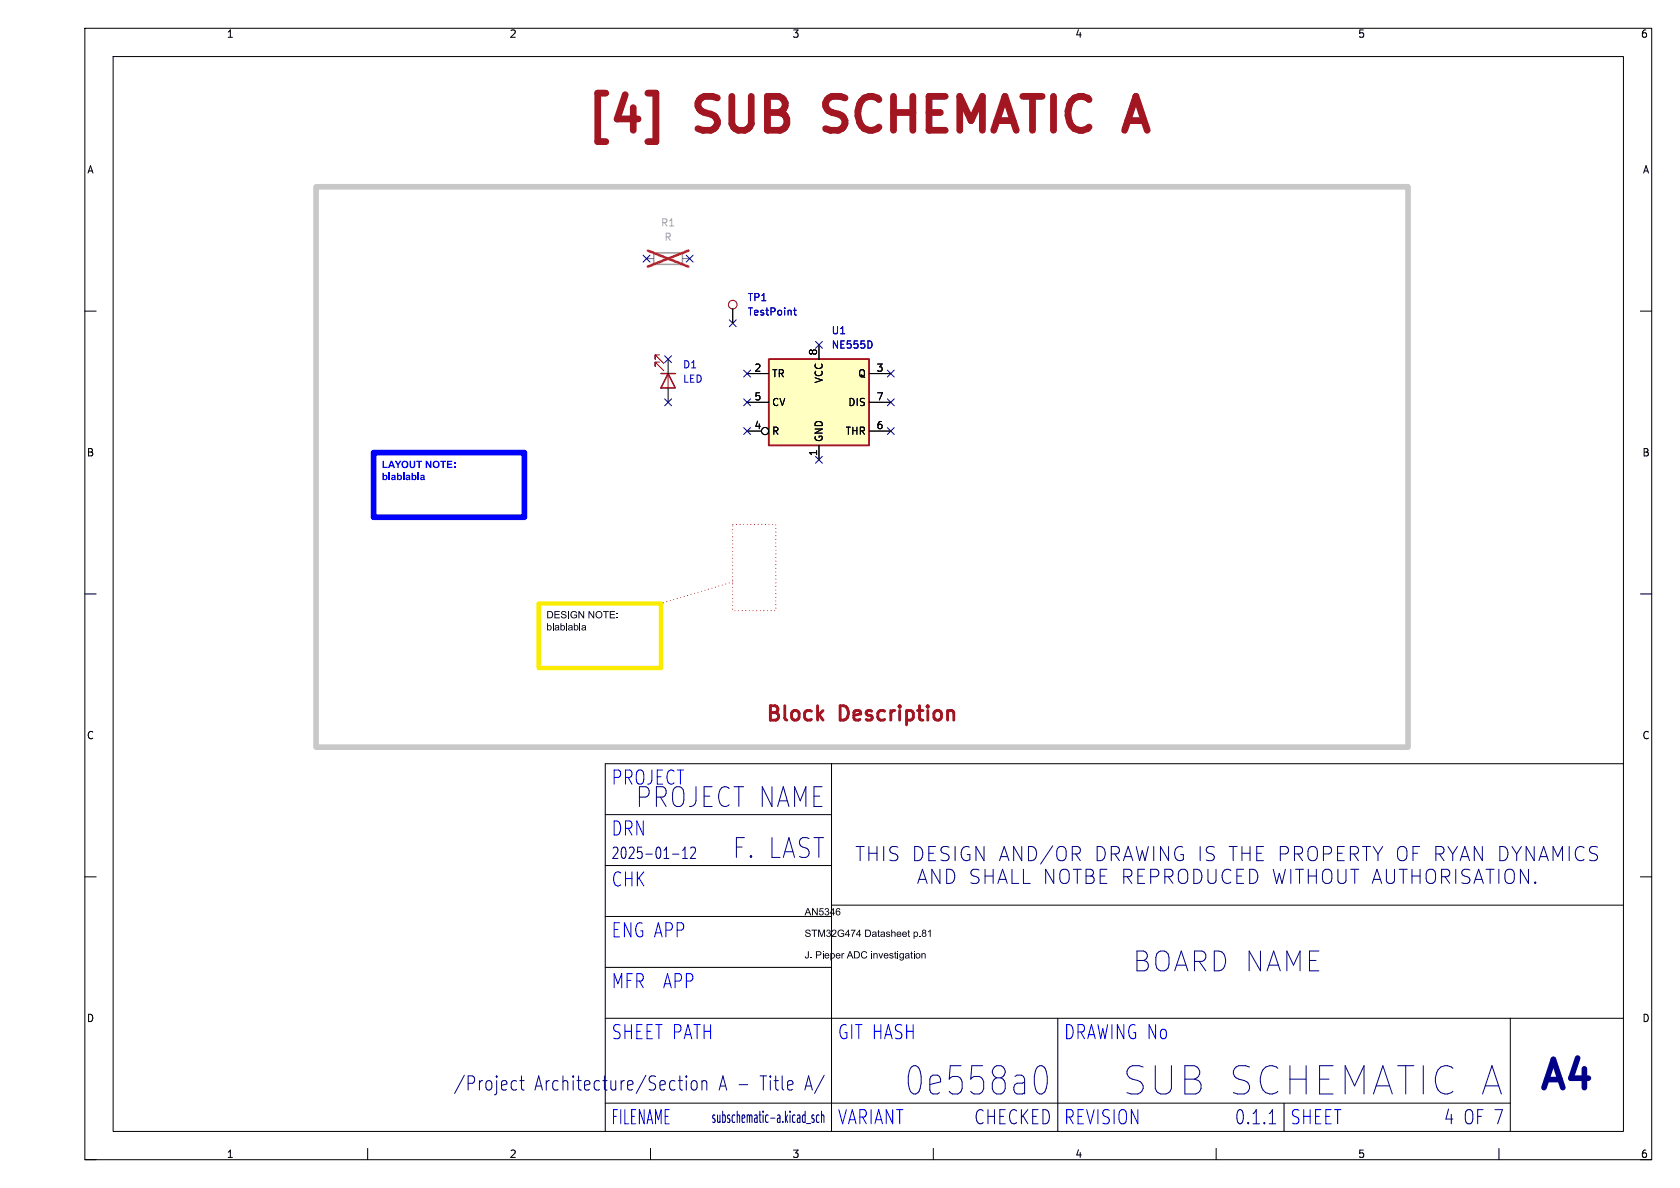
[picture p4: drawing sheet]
<svg xmlns="http://www.w3.org/2000/svg" width="297mm" height="210mm" viewBox="0 0 297 210" stroke-linecap="round" stroke-linejoin="round" font-family="sans-serif">
<g fill="none" stroke="#000" stroke-width=".18">
<path d="M15 5h277v200h-277zM20 10h267v190h-267zM15 55h2M129.5 54.6v2.6M290 55h2M118.1 63.5v2.5M118.1 68.6v2.5M15 105h2M290 105h2M147 135v65M287 135h-180v65M15 155h2"/>
<path d="M107 153h40M107 144h40M107 171h40M107 162h40M147 160h140M107 195h160M107 180h180M187 180v20M227 195v5M267 180v20M15 205h2M65 203v2"/>
<path d="M115 203v2M165 203v2M215 203v2M265 203v2M290 205h2"/>
</g>
<g fill="none" stroke="#00007f" stroke-width=".18">
<path d="M118.9 151h1.1M120.7 151.8h.8M120.7 150.3l.4-.5v2M122.1 149.9l.2-.1h.4l.2 .1 .1 .4-.1 .3-.9 1.2h1M151.3 149.6h1.5M152.1 149.6v2.5M153.6 149.6v2.5M155 149.6v2.5M156.2 149.6v2.5M158.7 149.8l-.9-.2a.6 .6 0 0 0-.5 .5 .6 .6 0 0 0 .2 .6M162.2 156.2l.9-2.5 .8 2.5M163.1 150.7a1.09 1.09 0 0 0-1.4-1.1v2.5"/>
<path d="M165.4 149.6h-1.2v2.5M166.2 153.7v2.5l-1.5-2.5v2.5M167.4 153.7v2.5l.9-.2 .4-.4M167.8 149.8l-1-.2a.6 .6 0 0 0-.4 .5 .6 .6 0 0 0 .2 .6M168.8 149.6v2.5M171.3 149.8a.96 .96 0 0 0-1 0 .96 .96 0 0 0-.4 .9M173.1 155.7l-.5 .5-1-.2M174 149.6v2.5l-1.5-2.5v2.5M174.1 153.7v2.5M175.6 153.7v2.5M176.4 156.2l.8-2.5 .9 2.5M176.7 152.1l.8-2.5 .9 2.5"/>
<path d="M178.9 153.7v2.5h1.2M180.6 149.6v2.5l-1.4-2.5v2.5M180.9 153.7v2.5h1.2M183.3 150.7a1.09 1.09 0 0 0-1.5-1.1v2.5M186.1 149.5l-2.1 3.2M186.3 153.7v2.5l-1.4-2.5v2.5M186.8 151.3v-.8a.83 .83 0 0 1 .9-.9 .83 .83 0 0 1 .8 .9v.8M187.4 155.3a.83 .83 0 0 0 .8 .9 .83 .83 0 0 0 .8-.9M190.5 153.7v2.5M190.9 150.7a.68 .68 0 0 0-.4-1.1h-.9v2.5M192 153.7v2.5h1l.4-.5M194.5 153.7v2.5h1.2"/>
<path d="M195.4 150.7a1.09 1.09 0 0 0-1.4-1.1v2.5M197.7 150.8a.68 .68 0 0 0 .2-.6 .68 .68 0 0 0-.5-.6h-.9v2.5M198.6 152.1l.8-2.5 .9 2.5M198.7 153.7v2.5M199.3 155l.8 1.2M200.9 149.6l.6 2.5 .4-1.7 .5 1.7 .6-2.5M201.2 153.7v2.5h1.2M203.4 153.7v2.5M204 149.6v2.5M205.9 153.7v2.5M206.5 155l.9 1.2M206.6 149.6v2.5l-1.4-2.5v2.5"/>
<path d="M208.4 154a.84 .84 0 0 1 1-.3 .84 .84 0 0 1 .6 .8v.8a.83 .83 0 0 1-.9 .9 .83 .83 0 0 1-.8-.9zM209.1 149.8a.96 .96 0 0 0-1 0 .96 .96 0 0 0-.4 .9 1.06 1.06 0 0 0 .2 1.1 1.06 1.06 0 0 0 1.2 .2l.1-.1v-.8h-.5M211 153.7a1.32 1.32 0 0 1 1.5 .8 1.32 1.32 0 0 1-.5 1.5l-1 .2zM212.2 149.6v2.5M213.5 153.7v2l.5 .5 .7-.2 .3-.3v-2M214.7 149.8l-1-.2a.61 .61 0 0 0-.5 .6 .61 .61 0 0 0 .5 .6 .91 .91 0 0 1 1 .6 .64 .64 0 0 1-.5 .7l-.9-.1M217.3 149.6h1.4M217.6 153.9a.93 .93 0 0 0-1.1-.1 .93 .93 0 0 0-.5 .9 1.06 1.06 0 0 0 .3 1.2 1.06 1.06 0 0 0 1.2 .1l.1-.1M218 149.6v2.5M218.7 154.9h.8M219.6 149.6v2.5M219.6 150.8h1.4"/>
<path d="M219.9 153.7h-1.2v2.5h1.2M220.9 153.7a1.32 1.32 0 0 1 1.5 .8 1.32 1.32 0 0 1-.5 1.5l-1 .2zM221 149.6v2.5M222.2 150.8h.8M223.4 149.6h-1.2v2.5h1.2M225.1 153.7l.6 2.5 .5-1.8 .4 1.8 .6-2.5M226.3 151h1a.68 .68 0 0 0 .5-.7 .68 .68 0 0 0-.5-.7h-1v2.5M228.2 153.7v2.5M228.8 151h1a.68 .68 0 0 0 .5-.7 .68 .68 0 0 0-.5-.7h-1v2.5M229 153.7h1.5M229.4 151l.9 1.1M229.7 153.7v2.5"/>
<path d="M231.3 154.9h1.4M231.3 153.7v2.5M231.6 149.8a.83 .83 0 0 1 .9-.1 .83 .83 0 0 1 .4 .8v.8a.83 .83 0 0 1-.8 .9 .83 .83 0 0 1-.9-.9v-.8l.1-.5zM232.7 153.7v2.5M233.9 154a.84 .84 0 0 1 1-.3 .84 .84 0 0 1 .6 .8v.8a.83 .83 0 0 1-.9 .9 .83 .83 0 0 1-.8-.9zM234 151h.9a.68 .68 0 0 0 .5-.7 .68 .68 0 0 0-.5-.7h-.9v2.5M236.5 150.8h.8M236.5 153.7v2l.1 .2 .4 .3h.5l.5-.5M237.7 149.6h-1.2v2.5h1.2M239.5 153.7v2.5M240 150.7a.68 .68 0 0 0-.3-1.1h-1v2.5M240.9 149.6h1.4"/>
<path d="M241.6 149.6v2.5M242.6 156.2l.8-2.5 .9 2.5M242.8 149.6l.8 1.4 .8-1.4M245.1 155.7l.5 .5 .7-.2 .2-.3M247.1 151.3v-.8a.83 .83 0 0 1 .8-.9 .83 .83 0 0 1 .8 .9v.8M248.1 153.7v2.5M249.6 154.9h1.4M249.6 153.7v2.5M249.8 150.8h.8M251 149.6h-1.2v2.5M251 153.7v2.5M252.1 155.3a.83 .83 0 0 0 .9 .9 .83 .83 0 0 0 .8-.9"/>
<path d="M254.9 153.7v2.5M255.2 150.7a.68 .68 0 0 0-.4-1.1h-1v2.5M255.5 155l.8 1.2M256 149.6l.8 1.4 .9-1.4M257.4 153.7v2.5M258.1 152.1l.9-2.5 .8 2.5M259.9 155.7l-.5 .5-1-.2M260.6 156.2l.8-2.5 .8 2.5M262.1 149.6v2.5l-1.5-2.5v2.5M262.7 153.7h1.4M263.4 153.7v2.5M265 153.7v2.5"/>
<path d="M266 155.3a.83 .83 0 0 0 .9 .9 .83 .83 0 0 0 .8-.9M266.6 150.7a1.09 1.09 0 0 0-1.4-1.1v2.5M267.3 149.6l.8 1.4 .9-1.4M270.2 153.7v2.5l-1.4-2.5v2.5M271.2 149.6v2.5l-1.4-2.5v2.5M271.4 155.9l.1 .1-.1 .2M271.4 155.9l-.1 .1 .1 .2M271.4 155.9v.3M272.1 152.1l.8-2.5 .8 2.5M274.6 152.1v-2.5l.8 1.8 .8-1.8v2.5M277.4 149.6v2.5M280 149.9a.93 .93 0 0 0-1-.1 .93 .93 0 0 0-.5 .9"/>
<path d="M282.4 149.8l-.9-.2a.6 .6 0 0 0-.5 .5 .6 .6 0 0 0 .2 .6M90.8 191l.5 .1M91.3 192.6l-.5 .1M91.9 191h.8M92.2 190.2v2.1l.1 .3 .4 .1M119.9 191h.8M120.3 192.6l.4 .1M121.3 190.2v.2M121.3 191v1.7M121.3 190.2l-.1 .1 .1 .1M121.3 190.2l.1 .1-.1 .1M122.4 191.1l.2-.1a.55 .55 0 0 1 .6 .5v.7a.52 .52 0 0 1-.5 .5 .52 .52 0 0 1-.5-.5v-.7z"/>
<path d="M124.1 191.3l.3-.3 .5 .1v1.6M124.1 191v1.7M142.6 198.6h.7M143.9 197.2l-.1-.1a.39 .39 0 0 0-.3 .4 .39 .39 0 0 0 .4 .4v.4l-.1 .1-.3-.1M144.8 197.2l-.3-.1-.2 .4 .1 .8 .1 .1 .3-.1M145.2 197.3l.2-.2 .2 .1 .1 1.2M145.2 196.4v2M183.8 188.4a1.06 1.06 0 0 1 1.1 .9 4.7 4.7 0 0 1-.3 3.8l-.4 .3h-.4M224.4 198.7h1.1"/>
</g>
<g fill="none" stroke="#840000" stroke-width=".18">
<path d="M116.6 62.7h-.8v.8v-.8l1.5 1.6M116.6 64h-.8v.8v-.8l1.5 1.5M118.1 66v2.6"/>
<circle cx="129.5" cy="53.8" r=".76"/>
</g>
<path d="M116.8 66h2.6M118.1 66l1.3 2.6h-2.6z" fill="none" stroke="#840000" stroke-width=".25"/>
<path d="M140.3 54.9h.5M140.5 54.4v1.1l.3 .2" fill="none" stroke="#0000c2" stroke-width=".18"/>
<path d="M115.6 44.7h5v2h-5z" fill="none" stroke="#9c9b98" stroke-width=".25"/>
<path d="M114.3 45.7h1.3M120.6 45.7h1.3" fill="none" stroke="#7a7a77" stroke-width=".18"/>
<path d="M114.5 44.3l7.2 2.8M121.7 44.3l-7.2 2.8" fill="none" stroke="#e12e31" stroke-width=".46"/>
<path d="M135.9 63.5h17.8v15.2h-17.8z" fill="#ffffc2"/>
<path d="M135.9 63.5h17.8v15.2h-17.8z" fill="none" stroke="#840000" stroke-width=".25"/>
<g fill="none" stroke="#000" stroke-width=".18">
<path d="M132.1 66h3.8M132.1 71.1h3.8M132.1 76.2h2.5M144.8 61v2.5M144.8 78.7v2.6M153.7 66h3.8M153.7 71.1h3.8M153.7 76.2h3.8"/>
<circle cx="135.3" cy="76.2" r=".63"/>
</g>
<path d="M154.1 60.6v.6" fill="none" stroke="#0000c2" stroke-width=".18"/>
<path d="M129.5 102.9l-12.7 3.8" fill="none" stroke="#f00" stroke-width=".18" stroke-dasharray="0 .6"/>
<g fill="none" stroke="#000084" stroke-width=".18">
<path d="M113.7 45.1l1.2 1.2M114.9 45.1l-1.2 1.2M121.3 45.1l1.2 1.2M122.5 45.1l-1.2 1.2M128.9 56.5l1.2 1.3M130.1 56.5l-1.2 1.3M117.5 62.9l1.2 1.2M117.5 70.5l1.2 1.2M118.7 62.9l-1.2 1.2M118.7 70.5l-1.2 1.2M131.5 65.4l1.2 1.2M131.5 75.6l1.2 1.2"/>
<path d="M131.5 70.5l1.2 1.2M132.7 65.4l-1.2 1.2M132.7 75.6l-1.2 1.2M132.7 70.5l-1.2 1.2M144.2 60.4l1.2 1.2M145.4 60.4l-1.2 1.2M156.9 75.6l1.2 1.2M156.9 70.5l1.2 1.2M156.9 65.4l1.2 1.2M158.1 75.6l-1.2 1.2M158.1 70.5l-1.2 1.2M158.1 65.4l-1.2 1.2"/>
<path d="M144.2 80.7l1.2 1.2M145.4 80.7l-1.2 1.2"/>
</g>
<path d="M114.5 16.5h1.5v8.5h-1.5M198.8 23l2-6 2 6M199.4 21.3h2.8" fill="none" stroke="#a21622" stroke-width="1.2"/>
<path d="M95.2 106.7h21.6v11.4h-21.6z" fill="none" stroke="#faec00" stroke-width=".8"/>
<g fill="#000">
<path d="M96.7 110.2h.2v.4a.42 .42 0 0 1 .6 .4 .42 .42 0 0 1-.6 .3v.1h-.2v-.4h.2a.29 .29 0 0 0 .3 .3 .29 .29 0 0 0 .1-.5l-.2-.2-.2 .4h-.2zM96.7 108h.5a.64 .64 0 0 1 .6 .7 .64 .64 0 0 1-.6 .6h-.5v-.1h.5a.49 .49 0 0 0 .4-.5 .49 .49 0 0 0-.4-.5h-.3v1h-.2zM97.7 110.2h.2v1.2h-.2zM98 108h.9v.2h-.7v.4h.7v.1h-.7v.5h.8v.1h-1zM98.2 110.6l.2-.1a.38 .38 0 0 1 .4 .1 .38 .38 0 0 1 0 .4l.1 .4-.2-.1-.4 .2-.2-.2-.1-.1 .6 .1 .1-.3-.7 .2a.48 .48 0 0 1 .7-.3l-.2-.3-.4 .2zM99.3 108.1h.6l.2 .2-.1 .1a.27 .27 0 0 0-.4-.3 .27 .27 0 0 0-.2 .4l.3 .1a.43 .43 0 0 1 .4 .5 .43 .43 0 0 1-.7 .2l-.2-.3 .1-.1a.33 .33 0 0 0 .3 .3 .33 .33 0 0 0 .4-.3l-.7-.3zM99.1 110.2h.1v.4a.42 .42 0 0 1 .7 .4 .42 .42 0 0 1-.7 .3v.1h-.1v-.4h.1a.29 .29 0 0 0 .4 .3 .29 .29 0 0 0 .1-.5l-.3-.2-.2 .4h-.1zM100.1 110.2h.1v1.2h-.1zM100.4 108h.2v1.3h-.2zM100.5 110.6l.2-.1a.4 .4 0 0 1 .4 .1 .4 .4 0 0 1 .1 .4l.1 .4-.2-.1-.4 .2-.3-.2v-.1l.5 .1 .2-.3-.7 .2a.48 .48 0 0 1 .7-.3l-.2-.3-.5 .2zM101 108.2l.7-.2 .2 .2 .1 .2h-.2a.49 .49 0 0 0-.6-.1 .49 .49 0 0 0-.1 .7 .49 .49 0 0 0 .7 .1l.1-.3h-.4v-.1h.5v.4a.69 .69 0 0 1-1 .1 .69 .69 0 0 1 0-1zM101.5 110.2h.1v.4a.42 .42 0 0 1 .7 .4 .42 .42 0 0 1-.7 .3v.1h-.1v-.4h.1a.29 .29 0 0 0 .4 .3 .29 .29 0 0 0 .1-.5l-.3-.2-.2 .4h-.1z"/>
<path d="M102.3 108h.1l.7 1v-1h.2v1.3h-.2l-.7-1v1h-.1zM102.4 110.2h.2v1.2h-.2zM102.9 110.6l.2-.1a.38 .38 0 0 1 .4 .1 .38 .38 0 0 1 .1 .4v.4l-.2-.1-.4 .2-.2-.2v-.1l.5 .1 .1-.3-.6 .2a.48 .48 0 0 1 .6-.3l-.1-.3-.5 .2zM104 108h.2l.7 1v-1h.1v1.3h-.1l-.7-1v1h-.2zM105.4 108.2a.63 .63 0 0 1 1 .1 .63 .63 0 0 1-.3 .9 .63 .63 0 0 1-.8-.5h.2a.47 .47 0 0 0 .6 .4 .47 .47 0 0 0 .1-.8l-.5-.1-.2 .2v.3h-.2zM106.6 108h1v.2h-.4v1.1h-.2v-1.1h-.4zM107.8 108h.9v.2h-.7v.4h.7v.1h-.7v.5h.7v.1h-.9zM109 108.4h.2v.2h-.2zM109 109.1h.2v.2h-.2z"/>
</g>
<path d="M66 80h26.7v11.4h-26.7z" fill="none" stroke="#00f" stroke-width="1"/>
<g fill="#00f">
<path d="M67.6 81.5h.3v1h.6v.2h-.9z"/>
<path d="M69.1 81.5h.2l.6 1.2h-.3l-.1-.3h-.5l-.1 .3h-.3l.2-.5h.6l-.2-.4-.2 .4h-.2z"/>
<path d="M69.8 81.5h.3l.3 .5 .3-.5h.3l-.5 .7v.5h-.3v-.5z"/>
<path d="M71.1 81.6a.64 .64 0 0 1 1 .1 .64 .64 0 0 1-.3 .9 .64 .64 0 0 1-.8-.5h.2a.39 .39 0 0 0 .5 .4 .39 .39 0 0 0 .2-.6l-.3-.2a.37 .37 0 0 0-.4 .4h-.2z"/>
<path d="M72.4 81.5h.3v.7a.27 .27 0 0 0 .2 .3 .27 .27 0 0 0 .3-.3v-.7h.2v.8a.51 .51 0 0 1-.5 .5 .51 .51 0 0 1-.5-.5z"/>
<path d="M73.6 81.5h1v.2h-.4v1h-.2v-1h-.4z"/>
<path d="M75.3 81.5h.2l.5 .8v-.8h.3v1.2h-.3l-.5-.8v.8h-.2z"/>
<path d="M76.7 81.6a.64 .64 0 0 1 1 .1 .64 .64 0 0 1-.4 .9 .64 .64 0 0 1-.8-.5h.3a.39 .39 0 0 0 .5 .4 .39 .39 0 0 0 .1-.6l-.3-.2a.37 .37 0 0 0-.3 .4h-.3z"/>
<path d="M77.8 81.5h1v.2h-.3v1h-.3v-1h-.4z"/>
<path d="M79 81.5h1v.2h-.7v.3h.6v.2h-.6v.3h.7v.2h-1z"/>
<path d="M80.2 81.8h.3v.3h-.3z"/>
<path d="M80.2 82.5h.3v.2h-.3z"/>
<path d="M67.6 83.6h.3v.4a.42 .42 0 0 1 .5 .1 .42 .42 0 0 1 0 .6 .42 .42 0 0 1-.6 0v.2h-.2v-.5h.3v.2a.23 .23 0 0 0 .3 0 .23 .23 0 0 0 0-.4 .23 .23 0 0 0-.3 0v.2h-.3z"/>
<path d="M68.7 83.6h.2v1.3h-.2z"/>
<path d="M69.2 84l.4-.1 .3 .1 .1 .9-.8-.1-.1-.2 .5 .1 .1-.2-.6 .1 .2-.2 .4-.1-.1-.2-.4 .1z"/>
<path d="M70.2 83.6h.2v.4a.42 .42 0 0 1 .6 .1 .42 .42 0 0 1 0 .6 .42 .42 0 0 1-.6 0v.2h-.2v-.5h.2l.1 .2a.23 .23 0 0 0 .3 0 .23 .23 0 0 0 0-.4 .23 .23 0 0 0-.4 0v.2h-.2z"/>
<path d="M71.3 83.6h.2v1.3h-.2z"/>
<path d="M71.8 84l.3-.1 .4 .1 .1 .9-.8-.1-.1-.2 .4 .1 .2-.2-.6 .1 .1-.2 .5-.1-.1-.2-.5 .1z"/>
<path d="M72.7 83.6h.3v.4a.42 .42 0 0 1 .6 .1 .42 .42 0 0 1-.1 .6 .42 .42 0 0 1-.5 0v.2h-.3v-.5h.3v.2a.23 .23 0 0 0 .3 0 .23 .23 0 0 0 0-.4 .23 .23 0 0 0-.3 0v.2h-.3z"/>
<path d="M73.8 83.6h.3v1.3h-.3z"/>
<path d="M74.4 84l.3-.1 .3 .1 .1 .9-.7-.1-.1-.2 .4 .1 .1-.2-.5 .1 .1-.2 .4-.1-.1-.2-.4 .1z"/>
</g>
<path d="M129.5 92.7h7.7v15.3h-7.7z" fill="none" stroke="#f00" stroke-width=".18" stroke-dasharray="0 .6"/>
<path d="M55.9 33h193v99.1h-193z" fill="none" stroke="#c8c8c8" stroke-width="1"/>
<path d="M140.3 54.9h.5M140.5 54.4v1.1l.3 .2M154.1 60.6v.6" fill="none" stroke="#0000c2" stroke-width=".18"/>
<g fill="none" stroke="#000" stroke-width=".18">
<path d="M129.5 54.6v2.6M132.1 66h3.8M132.1 71.1h3.8M132.1 76.2h2.5M144.8 61v2.5M144.8 78.7v2.6M153.7 66h3.8M153.7 71.1h3.8M153.7 76.2h3.8"/>
<circle cx="135.3" cy="76.2" r=".63"/>
</g>
<g font-size="8.4" fill="#a21622">
<text x="102.8" y="25.1">[4]</text>
<text x="123.4" y="25.1">SUB</text>
<text x="148.4" y="25.1">SCHEMATIC</text>
</g>
<g font-size="7" fill="#00007f">
<text x="160.2" y="194">0e558a0</text>
<text x="198.9" y="194">SUB SCHEMATIC A</text>
<text x="271.5" y="194">A4</text>
</g>
<g font-size="4.9" fill="#00007f">
<text x="112.6" y="143">PROJECT NAME</text>
<text x="129.7" y="152">F. LAST</text>
<text x="200.3" y="172">BOARD NAME</text>
</g>
<g font-size="3.5" fill="#a21622">
<text x="135.1" y="127.6">Block</text>
<text x="148.4" y="127.6">Description</text>
</g>
<g font-size="3.5" fill="#00007f">
<text x="108" y="139">PROJECT</text>
<text x="137.2" y="154.5">DRAWING IS THE</text>
<text x="169.4" y="154.5">PROPERTY OF</text>
<text x="196.9" y="154.5">RYAN</text>
<text x="237.7" y="154.5">SHALL</text>
<text x="250.8" y="154.5">NOTBE</text>
<text x="264.5" y="154.5">REPRODUCED WITH</text>
<text x="80.2" y="193">/Project</text>
<text x="94.5" y="193">Architecture/Section</text>
<text x="127.1" y="193">A -</text>
<text x="134.5" y="193">Title</text>
<text x="142.4" y="193">A/</text>
<text x="172.2" y="199">CHECKED</text>
<text x="218.3" y="199">0.1.1</text>
<text x="255.3" y="199">4 OF 7</text>
</g>
<g font-size="3.5" fill="#00f">
<text x="108" y="148">DRN</text>
<text x="108" y="157">CHK</text>
<text x="108" y="166">ENG APP</text>
<text x="108" y="175">MFR</text>
<text x="117.1" y="175">APP</text>
<text x="108" y="184">SHEET PATH</text>
<text x="148" y="184">GIT HASH</text>
<text x="188" y="184">DRAWING No</text>
<text x="108" y="199">FILENAME</text>
<text x="148" y="199">VARIANT</text>
<text x="188" y="199">REVISION</text>
<text x="228" y="199">SHEET</text>
</g>
<g font-size="2.8" fill="#00007f">
<text x="108" y="152">2025-01-12</text>
<text x="125.6" y="198.7">subschematic-a.kicad_sch</text>
</g>
<g font-size="1.8">
<text x="40" y="6.9">1</text>
<text x="90" y="6.9">2</text>
<text x="140" y="6.9">3</text>
<text x="190" y="6.9">4</text>
<text x="240" y="6.9">5</text>
<text x="290" y="6.9">6</text>
<text x="15.3" y="30.9">A</text>
<text x="290.3" y="30.9">A</text>
<text x="133.3" y="65.8">2</text>
<text x="144.5" y="62.9" transform="rotate(-90 144.5 62.9)">8</text>
<text x="154.9" y="65.8">3</text>
<text x="133.3" y="70.9">5</text>
<text x="136.4" y="66.9">TR</text>
<text x="136.4" y="72">CV</text>
<text x="145.6" y="67.8" transform="rotate(-90 145.6 67.8)">VCC</text>
<text x="149.9" y="72">DIS</text>
<text x="151.6" y="66.9">Q</text>
<text x="154.9" y="70.9">7</text>
<text x="133.3" y="75.9">4</text>
<text x="136.4" y="77.1">R</text>
<text x="149.4" y="77.1">THR</text>
<text x="154.9" y="75.9">6</text>
<text x="15.3" y="80.9">B</text>
<text x="144.5" y="80.7" transform="rotate(-90 144.5 80.7)">1</text>
<text x="145.6" y="78.2" transform="rotate(-90 145.6 78.2)">GND</text>
<text x="290.3" y="80.9">B</text>
<text x="15.3" y="130.9">C</text>
<text x="290.3" y="130.9">C</text>
<text x="142.2" y="165.8">STM32G474 Datasheet p.81</text>
<text x="142.2" y="162">AN5346</text>
<text x="142.2" y="169.6">J. Pieper ADC investigation</text>
<text x="15.3" y="180.9">D</text>
<text x="290.3" y="180.9">D</text>
<text x="40" y="204.9">1</text>
<text x="90" y="204.9">2</text>
<text x="140" y="204.9">3</text>
<text x="190" y="204.9">4</text>
<text x="240" y="204.9">5</text>
<text x="290" y="204.9">6</text>
</g>
<g font-size="1.8" fill="#abaaa8">
<text x="116.8" y="40.2">R1</text>
<text x="117.4" y="42.8">R</text>
</g>
<g font-size="1.8" fill="#0000c2">
<text x="132.1" y="53.4">TP1</text>
<text x="132.1" y="56">TestPoint</text>
<text x="146.9" y="59.3">U1</text>
<text x="120.7" y="65.3">D1</text>
<text x="146.9" y="61.8">NE555D</text>
<text x="120.7" y="67.9">LED</text>
</g>
</svg>
